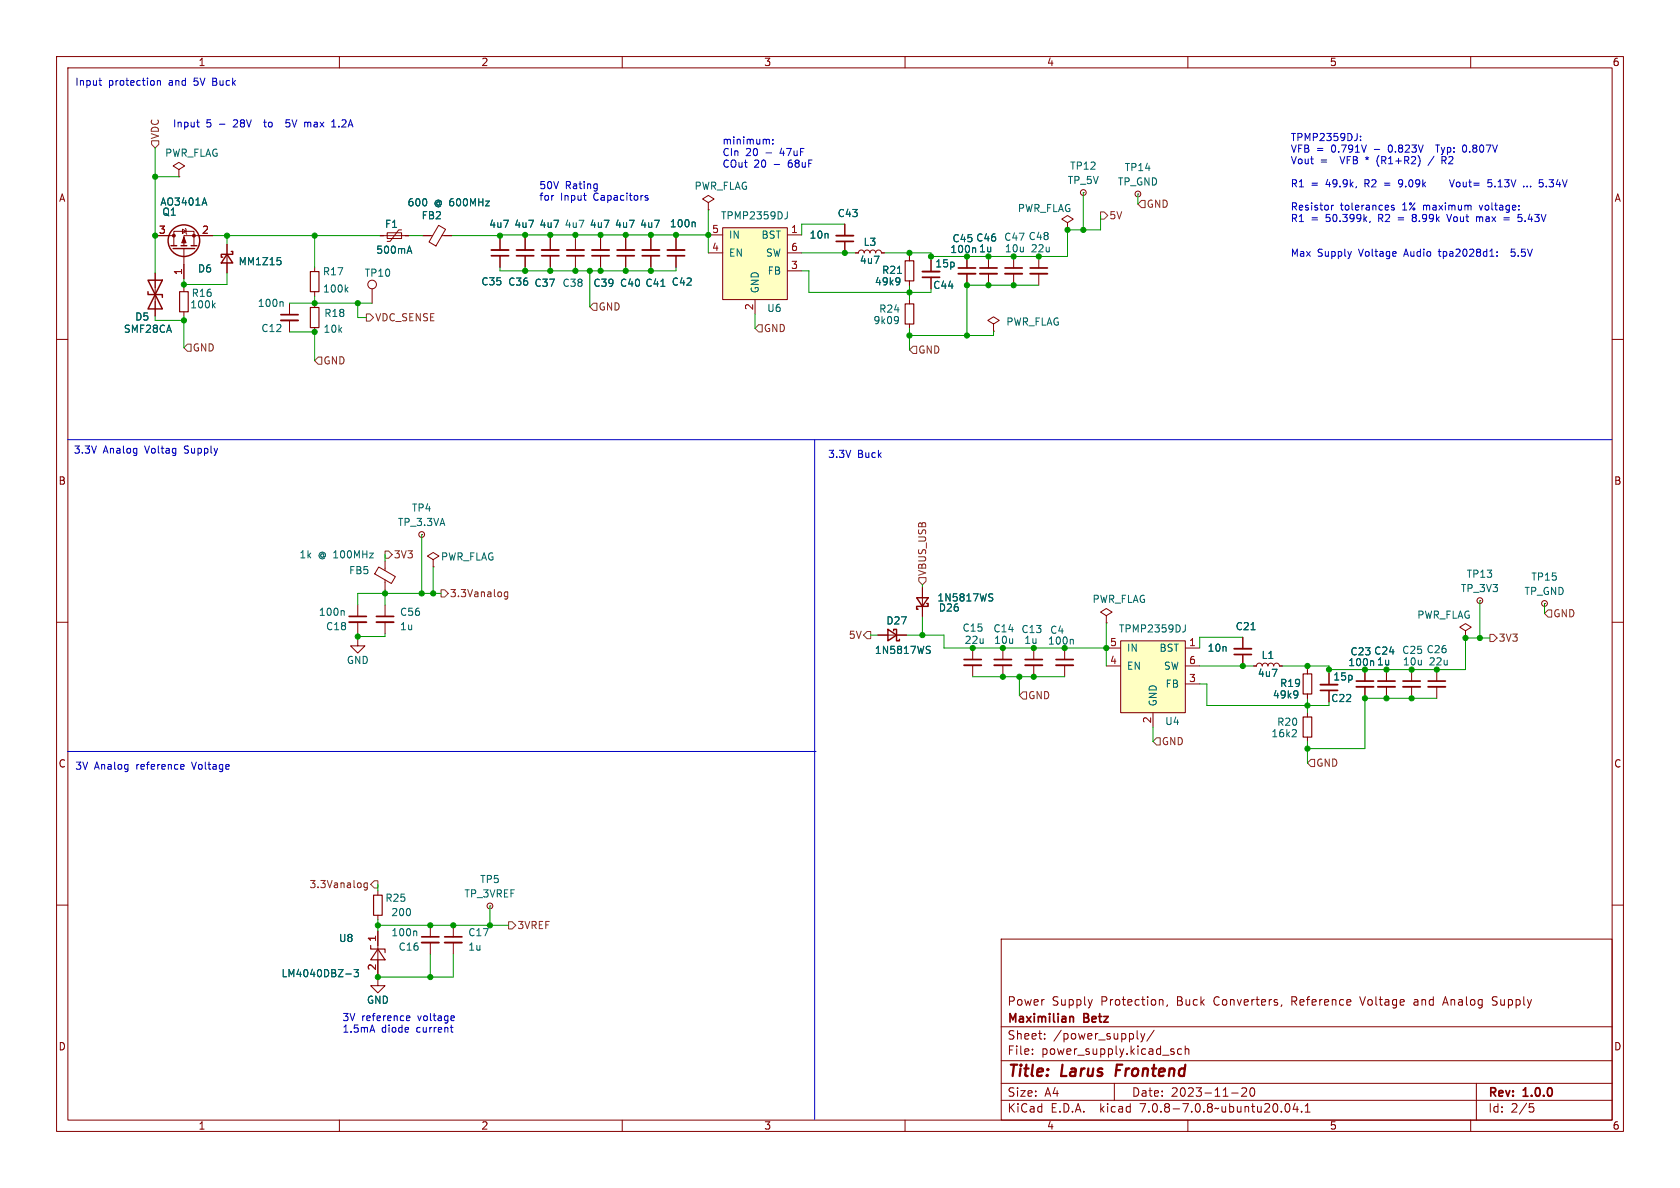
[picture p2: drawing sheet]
<svg xmlns="http://www.w3.org/2000/svg" width="297mm" height="210mm" viewBox="0 0 297 210" stroke-linecap="round" stroke-linejoin="round" font-family="sans-serif">
<g fill="none" stroke="#840000" stroke-width=".18">
<path d="M10 10h277v190h-277zM12 12h273v186h-273zM60 10v2M110 10v2M160 10v2M210 10v2M260 10v2M31.6 30l1-.7-1-.6-1 .6 1 .7v1.2M31.6 31.2h.1M77.5 39.8l1.3 .7-1.7 3-1.3-.7zM125.2 35.8l1-.6-1-.7-1 .7 1 .6v1.3M125.2 37.1h.1"/>
<path d="M149.4 39.6v2.1M188.7 39.4l1-.7-1-.6-1 .6 1 .7v1.2M191.5 34h.1M201.2 34.3h.1M10 60h2M27.4 41.7h3.3M27.4 48.3v7.6M30.7 43.4v-2.5h3.6v2.5M32.3 40.5l.6 .4-.6 .4zM32.5 43.9v5.4M32.5 50.8v.8M32.5 55.1v.8"/>
<path d="M32.8 40.4l.1 .1v.8l.1 .1M37.6 41.7h-5.1v1.7M40.1 43.2v5.1M51.2 53.6v2M51.2 56.6v2.1M55.6 47.2v.8M55.6 51.6v.7M55.6 53.6v.8M55.6 57.9v.8M65.8 51.1v2.5M67.2 41.7h5.1M68.5 41.1h2.5v1.1h-2.5z"/>
<path d="M71 40.6h-.5l-1.5 2.1h-.5M74.8 41.7h1.7M78.1 41.7h1.8M88.4 42.2v2M88.4 45.2v2M92.8 42.2v2M92.8 45.2v2M97.3 42.2v2M97.3 45.2v2M101.7 42.2v2M101.7 45.2v2M106.2 42.2v2"/>
<path d="M106.2 45.2v2M110.6 42.2v2M110.6 45.2v2M115.1 42.2v2M115.1 45.2v2M119.5 42.2v2M119.5 45.2v2M125.2 44.7h2.6M125.2 41.5h2.6M127.8 40.3h11.4v12.7h-11.4zM133.5 53v2.5M139.2 44.7h2.5"/>
<path d="M139.2 41.5h2.5M139.2 47.9h2.5M149.4 42.7v2M151.3 44.7h.5l.1-.4 .4-.1 .3 .2 .2 .3 .1-.4 .4-.1 .4 .2 .1 .3 .2-.4 .3-.1 .4 .2 .1 .3 .2-.4 .3-.1 .4 .2 .1 .3h.5M160.8 45.3v.8M160.8 49.7v.7M160.8 53v.7M160.8 57.3v.7M164.6 46v2M164.6 49v2.1M170.9 45.3v2.1M170.9 48.4v2"/>
<path d="M174.8 45.3v2.1M174.8 48.4v2M175.6 57.3l1.1-.7-1.1-.6-1 .6 1 .7v1.2M175.6 58.5h.1M179.2 45.3v2.1M179.2 48.4v2M183.6 45.3v2.1M183.6 48.4v2M188.7 40.6h.1M285 60h2M68.1 99.2v1.6M74.5 94.5h.1"/>
<path d="M76.6 98.9l1-.6-1-.6-1 .6 1 .6v1.3M10 110h2M63.2 112.9v1.3h1.3l-1.3 1.2-1.2-1.2h1.2M63.2 106.9v2.1M63.2 110v2M67 100.2l2.9 1.7-.7 1.2-3-1.7zM68.1 102.5v1.8M68.1 106.9v2.1M68.1 110v2M76.6 100.2h.1M155.2 112.3h5.1M163.1 103.9v5.1"/>
<path d="M172 114.6v2M172 117.6v2M177.3 114.6v2M177.3 117.6v2M182.8 114.6v2M182.8 117.6v2M188.2 114.6v2M188.2 117.6v2M195.6 108.8l1-.6-1-.6-1 .6 1 .6v1.3M195.6 110.1h.1M195.6 114.6h2.5M195.6 117.7h2.5"/>
<path d="M198.1 113.3h11.4v12.7h-11.4zM209.5 114.6h2.6M209.5 117.7h2.6M219.7 112.6v2.1M219.7 115.7v2M221.6 117.7h.5l.2-.3 .3-.2 .4 .2 .1 .3 .2-.3 .4-.2 .3 .2 .2 .3 .1-.3 .4-.2 .3 .2 .2 .3 .1-.3 .4-.2 .4 .2 .1 .3h.5M231.1 118.4v.7M234.9 119v2M241.3 118.4v2M245.1 118.4v2M249.6 118.4v2M254 118.4v2"/>
<path d="M259.1 111.5l1-.6-1-.7-1 .7 1 .6v1.3M259.1 112.8h.1M261.6 106.2h.1M273 106.7h.1M285 110h2M203.8 126v2.5M209.5 120.9h2.6M231.1 122.7v.7M231.1 126v.7M231.1 130.3v.8M234.9 122v2.1M241.3 121.4v2"/>
<path d="M245.1 121.4v2M249.6 121.4v2M254 121.4v2M10 160h2M66.8 157.5v.7M285 160h2M66.8 173v1.2h1.3l-1.3 1.3-1.3-1.3h1.3M66.8 164.6v7.6M66.8 161.8v.8M76.1 163.6v2M76.1 166.6v2.1M80.1 163.6v2"/>
<path d="M80.1 166.6v2.1M86.6 160.1h.1M177 166h108v32h-108zM193.1 176.7l-.4 1M205.2 176.7l.3 .1 .1 .1v.8M206.4 177.6l-.2 .3M226.6 177.6l-.1 .3M240.4 176.2l.5 1.5M250 177.2v.4M255.2 177.3h.7M255.5 176.2l-.5 1.5M263.8 177.6l.6 .1"/>
<path d="M264.5 176.2h-.4l-.3 .3 .2 .3 .4 .2M60 198v2M110 198v2M160 198v2M177 194.5h108M177 191.5h108M177 187.5h108M177 181.5h108M182.5 186.3v.1M182.5 185.5v.1M184.7 183.6v.1M184.7 182.8v.1"/>
<path d="M197 191.5v3M201 183.5l.2 .2M201.7 182.7l.3 1M202 183.7l-.1 .4-.2 .1M202.4 182.7l-.4 1M204 182.1l-1.3 2M207.4 185.9l.2 .2-.2 .3M207.4 185.4l.1 .1M208.9 185.5l-.4-.1-.3 .3v.4l.1 .2h.6M209.5 185.5l.2-.1 .4 .1 .1 .9M209.5 184.9v1.5M210 198v2"/>
<path d="M217.7 193.2h1.2M219.5 192.4l.6-.1 .2 .1 .1 .3-.9 1.1h.9M221.2 192.4l.1-.1a.81 .81 0 0 1 .6 .6 .81 .81 0 0 1-.3 .8l-.1 .1a.81 .81 0 0 1-.6-.6 .81 .81 0 0 1 .3-.8zM227.3 195.2l.2-.1a.81 .81 0 0 1 .6 .6 .81 .81 0 0 1-.3 .8l-.1 .1a.81 .81 0 0 1-.4-1.4zM229 195l-.4 1.1h.9M229.3 195.6v1M230.1 196.5v.1M230.7 196.6h.9M230.7 195.5l.5-.4v1.5M260 198v2M261 191.5v6.5M270.4 195.1h.7"/>
<path d="M270.5 195.7h.4l.3 .3-.2 .5-.5 .1"/>
<circle cx="191.5" cy="34" r=".51"/>
<circle cx="201.2" cy="34.3" r=".51"/>
<circle cx="65.8" cy="50.3" r=".76"/>
<circle cx="74.5" cy="94.5" r=".51"/>
<circle cx="261.6" cy="106.2" r=".51"/>
<circle cx="273" cy="106.7" r=".51"/>
<circle cx="86.6" cy="160.1" r=".51"/>
</g>
<path d="M197.5 188.2l-.3 2" fill="none" stroke="#840000" stroke-width=".4"/>
<g fill="none" stroke="#840000" stroke-width=".3">
<path d="M49.7 55.6h3M86.9 45.2h3M91.3 45.2h3.1M95.8 45.2h3M100.2 45.2h3.1M104.6 45.2h3.1M109.1 45.2h3M113.5 45.2h3.1M118 45.2h3M147.8 42.7h3.1M163.1 49h3M169.4 47.4h3.1"/>
<path d="M173.2 47.4h3.1M177.7 47.4h3M182.1 47.4h3.1M61.7 109h3.1M66.5 109h3.1M170.4 116.6h3.1M175.8 116.6h3M181.2 116.6h3.1M186.7 116.6h3M218.2 115.7h3M233.4 122h3.1M239.8 120.4h3"/>
<path d="M243.6 120.4h3M248 120.4h3.1M252.5 120.4h3M74.5 165.6h3.1M78.6 165.6h3.1M189.2 179.8h.5l.1 .9"/>
</g>
<g fill="none" stroke="#840000" stroke-width=".33">
<path d="M49.7 56.6h3M86.9 44.2h3M91.3 44.2h3.1M95.8 44.2h3M100.2 44.2h3.1M104.6 44.2h3.1M109.1 44.2h3M113.5 44.2h3.1M118 44.2h3M147.8 41.7h3.1M163.1 48h3M169.4 48.4h3.1"/>
<path d="M173.2 48.4h3.1M177.7 48.4h3M182.1 48.4h3.1M61.7 110h3.1M66.5 110h3.1M170.4 117.6h3.1M175.8 117.6h3M181.2 117.6h3.1M186.7 117.6h3M218.2 114.7h3M233.4 121h3.1M239.8 121.4h3"/>
<path d="M243.6 121.4h3M248 121.4h3.1M252.5 121.4h3M74.5 166.6h3.1M78.6 166.6h3.1"/>
</g>
<g fill="none" stroke="#840000" stroke-width=".25">
<path d="M26.2 51.6v.5h2.5v.5M26.2 49.5l2.5 5.1h-2.5l2.5-5.1zM30.2 43.4h1M30.6 43.9h3.8M32 43.4h1M33.8 43.4h1M40.1 45l1 1.5h-2zM40.9 44.5h.2v.5h-2v.5h.3M157 111.3l1.5 1-1.5 1zM158 111.5v-.2h.5v2h.5v-.3M162.1 105.7h2l-1 1.5zM163.8 106.7h.3v.5h-2v.5h.2"/>
<circle cx="32.5" cy="42.5" r="2.79"/>
</g>
<g fill="none" stroke="#006464" stroke-width=".18">
<path d="M36.1 35l.5 1.3M122.7 39.3l.2 .1v.7M139.2 37.4v.9l-.4 .4M37.7 53.9l.4 .5M38.1 53.6l-.5 .5M49 45.5h.6M49.6 46.1l.1 .2-.1 .4M49.9 53.3l.2 .2v.7M61.2 51.1l.3 .5M61.5 50.8l-.5 .5M72.1 44.4h.6M72.4 43.5l.4 1.3"/>
<path d="M116.8 50.6h.8M158.7 48.3h.7M158.8 56.1a1.07 1.07 0 0 1-.2 1M158.8 56.5l-.2 .2M159 49.2a1.07 1.07 0 0 1-.1 1M159.1 49.6l-.3 .3M60.7 107.9l.1 .2v.7M164 114.8l.3 .2 .2 .3-.3 .2h-.3M164 114.2l.5 .1M175 105.6l.4 .1 .1 .3-.2 .2h-.3M175 105h.5M189.6 113l.2 .2v.7"/>
<path d="M209.5 110.5v.9l-.3 .3M221.2 111.3h.7M229.1 129.1v.4l-.7 .7h.8M229.4 122.2a1.07 1.07 0 0 1-.1 1.1M229.4 122.7l-.2 .2M61.1 172.2h1M62.6 171.4h.8l-.4 .5 .3 .1v.5l-.2 .2-.5-.2M73.5 164.6l.2 .2v.6"/>
</g>
<path d="M31.7 51.6h1.6v3.5h-1.6zM54.9 54.4h1.5v3.5h-1.5zM54.9 48h1.5v3.6h-1.5zM160 53.7h1.5v3.6h-1.5zM160 46.1h1.5v3.6h-1.5zM230.4 119.1h1.5v3.6h-1.5zM230.4 126.7h1.5v3.6h-1.5zM66 158.2h1.6v3.6h-1.6zM65.5 167.1v.7h2.6v.6M66.8 167.8l1.3 1.9h-2.6z" fill="none" stroke="#840000" stroke-width=".2"/>
<g fill="#ffffc2" stroke="#ffffc2" stroke-width=".18">
<path d="M198.1 113.3h11.4v12.7h-11.4z"/>
<path d="M127.8 40.3h11.4v12.7h-11.4z"/>
</g>
<g fill="#840000" stroke="#840000" stroke-width=".18">
<path d="M32.5 41.9l.4 1h-.8z"/>
<circle cx="34.3" cy="41.7" r=".25"/>
<circle cx="30.7" cy="41.7" r=".25"/>
</g>
<g fill="none" stroke="#725600" stroke-width=".18">
<path d="M26.8 24.9h1.3v.6l-.7 .7-.6-.7zM194.6 37.5h.6l.6 .6-.6 .6h-.6zM201.8 35.4h.6v1.3h-.6l-.6-.6zM64.8 55.5h.6l.6 .6-.6 .7h-.6zM104.9 53.6h.6v1.3h-.6l-.6-.7zM134.1 57.4h.6v1.3h-.6l-.6-.7zM33.1 60.8h.7v1.3h-.7l-.6-.6zM56.3 63.1h.6v1.3h-.6l-.7-.6zM161.4 61.2h.7v1.3h-.7l-.6-.7zM68.1 97.4h.6l.6 .6-.6 .7h-.6zM78 104.3h.6l.6 .6-.6 .6h-.6zM89.8 104.6v1.1l-.3 .2-.3-.1"/>
<path d="M89.8 104.7l-.4-.1-.2 .3 .1 .5h.5M153.3 111.6h.6v1.3h-.6l-.6-.6zM162.4 102.1h1.3v.6l-.6 .7-.7-.7zM263.4 112.1h.6l.7 .7-.7 .6h-.6zM273.7 107.8h.6v1.3h-.6l-.7-.6zM180.8 122.3h.7v1.3h-.7l-.6-.7zM204.5 130.4h.6v1.3h-.6l-.7-.6zM231.8 134.2h.6v1.3h-.6l-.7-.6zM64.9 156.1v1l-.2 .2h-.3M64.9 156.1h-.3l-.3 .2 .2 .6h.4M66.2 155.7h.6v1.3h-.6l-.7-.7zM89.9 162.9h.7l.6 .7-.6 .6h-.7z"/>
</g>
<g fill="none" stroke="#0000c2" stroke-width=".18">
<path d="M17.5 14.2h.5M17.7 15l.3 .1M27.8 14.4l.2-.2 .3 .1 .1 .8M27.8 14.2v.9M34.8 21.6h.4M35 22.4h.2M46.6 21.6h.5M46.8 21.2v1.2M50.5 22.3l.2 .1h.4M51.2 21.2h-.6l-.1 .6 .2-.1h.4M54.3 21.7l.1 .1M54.4 21.8v.6"/>
<path d="M54.6 21.6l-.2 .2M58.6 22.4h.8M103.2 34.6h.4M103.5 35.4h.1M105.4 32.5l.2 .1M105.6 32.5l-.1 1.2M105.6 33.3l-.2 .1M114 34.8l.6 .4-.2 .2-.4-.1M114.5 34.6h-.3l-.2 .1M135.7 24.6l.3 .2v.7M136.6 25.3v.2M136.6 24.7v.1"/>
<path d="M235.4 36.3v.8M235.8 36.3l-.4 .2M239.8 33l-.1 .2M240.5 24.7v.2M240.5 24.1v.1M242.2 39.1l-.1 .3M243.6 27.9l-.2 .4 .2 .8M246.5 36.3h-.3l-.2 .2v.1l.5 .2v.3h-.5M247.4 33h.2M247.5 31.8l-.3 .2v.3l.3 .3M249.9 37.9l-.2 .2 .2 .3-.2 .3v.2l.2 .3M253.5 27.6l-1.1 1.7"/>
<path d="M253.8 25.6h.7M254.1 25.6v1.3M254.9 27.7v1.2M255.2 28.3l.4 .6M255.5 28.3h-.6M255.8 37.9l.4 1.3M256.3 31.8l.4 1.2 .4-1.2M258.7 26.8l.2 .1 .2-.1M259.1 25.7l-.2-.1-.2 .2M260 36.3l.1 .8M261 38.3v.9M261 38.4l.4-.1 .2 .2"/>
<path d="M263.7 31.8h-.6l-.1 .6 .2-.1h.4l.2 .2-.1 .4-.2 .1-.5-.1M265.9 38.5h.9M265.9 38.9h.9M268.5 38.4h.3l.3 .2-.1 .5-.5 .1M269 37.9h-.6l-.1 .6M270 32.9v.1M270.6 32.9v.1M272.8 31.8h-.6l-.1 .6 .5-.1 .2 .2M273.4 32.9v.1M264.7 45.2v.1M264.7 44.5v.1M267.1 45.2l.5 .1"/>
<path d="M267.8 44h-.6l-.1 .6 .5-.1M11.9 77.7h273.1M144 77.7v120.2M11.9 132.8h132.4M32.1 135.1l.4 .1v.2l-.6 .2M32.5 135.9l-.4 .1M71.9 179.6h.4l.2 .3-.6 .1M80.1 179.6l.2 .3-.6 .1M65.8 181.2l.4 1.3M71.9 180.4h.5M79.6 181.6h.5M79.8 182.3l.3 .2"/>
<path d="M80.3 180.4h-.2"/>
</g>
<g fill="none" stroke="#009600" stroke-width=".18">
<path d="M27.4 26.2v22.1M27.4 31.2h4.2M125.2 37.1v7.6M149.4 39.6h-7.7v1.9M191.5 34v6.6M194.6 38.1v2.5h-5.9v4.7h-24.1M201.2 34.3v1.8M27.4 55.9v.7h5.1M32.5 49.3v1.5M32.5 55.9v5.6M37.6 41.7h29.6M40.1 41.7v1.5"/>
<path d="M40.1 48.3v2h-7.6M51.2 53.6h14.6M51.2 58.7h4.4v5.1M55.6 41.7v5.5M55.6 52.3v1.3M63.2 53.6v2.5h1.6M72.3 41.7h2.5M79.9 41.7h8.5M88.4 47.2v.7h31.1v-.7M92.8 41.5v.7M92.8 47.2v.7M97.3 41.5v.7"/>
<path d="M97.3 47.2v.7M101.7 41.5v.7M101.7 47.2v.7M104.3 47.9v6.3M106.2 41.5v.7M106.2 47.2v.7M110.6 41.5v.7M110.6 47.2v.7M115.1 41.5v.7M115.1 47.2v.7M119.5 41.5v.7M125.2 41.5h-36.8v.7"/>
<path d="M133.5 55.5v2.5M141.7 44.7h9.6M141.7 47.9h1.3v3.8h21.6M156.3 44.7h8.3v1.3M160.8 44.7v.6M160.8 50.4v2.6M160.8 58v3.8M175.6 58.5v.8h-14.8M183.6 50.4h-12.7v8.9M68.1 98v1.2M74.5 94.5v10.4M63.2 112v.9"/>
<path d="M68.1 104.3v2.6M68.1 112v.5h-4.9M76.6 100.2v4.7M78 104.9h-14.8v2M153.9 112.3h1.3M160.3 112.3h6.6v2.3h28.7M163.1 103.4v.5M163.1 109v3.3M172 119.6h16.2M180.2 119.6v3.3M195.6 110.1v7.6M212.1 117.7h9.5"/>
<path d="M219.7 112.6h-7.6v2M226.7 117.7h8.2v1.3M231.1 117.7v.7M261.6 106.2v6.6M263.4 112.8h-4.3v5.6h-24.2M273 106.7v1.8M203.8 128.5v2.6M212.1 120.9h1.3v3.8h21.5M231.1 123.4v2.6M231.1 131.1v3.8M254 123.4h-12.7v8.9h-10.2M66.8 156.3v1.2"/>
<path d="M66.8 162.6v2M66.8 172.2v.8M66.8 163.6h23.1M76.1 168.7v4M80.1 168.7v4h-13.3M86.6 160.1v3.5"/>
</g>
<g fill="#009600" stroke="#009600" stroke-width=".18">
<circle cx="40.1" cy="41.7" r=".46"/>
<circle cx="27.4" cy="41.7" r=".46"/>
<circle cx="55.6" cy="41.7" r=".46"/>
<circle cx="32.5" cy="50.3" r=".46"/>
<circle cx="55.6" cy="58.7" r=".46"/>
<circle cx="32.5" cy="56.6" r=".46"/>
<circle cx="27.4" cy="31.2" r=".46"/>
<circle cx="63.2" cy="53.6" r=".46"/>
<circle cx="55.6" cy="53.6" r=".46"/>
<circle cx="104.3" cy="47.9" r=".46"/>
<circle cx="115.1" cy="47.9" r=".46"/>
<circle cx="125.2" cy="41.5" r=".46"/>
<circle cx="115.1" cy="41.5" r=".46"/>
<circle cx="119.5" cy="41.5" r=".46"/>
<circle cx="149.4" cy="44.7" r=".46"/>
<circle cx="172" cy="114.6" r=".46"/>
<circle cx="66.8" cy="163.6" r=".46"/>
<circle cx="63.2" cy="112.5" r=".46"/>
<circle cx="66.8" cy="172.7" r=".46"/>
<circle cx="76.1" cy="172.7" r=".46"/>
<circle cx="68.1" cy="104.9" r=".46"/>
<circle cx="88.4" cy="41.7" r=".46"/>
<circle cx="92.8" cy="41.5" r=".46"/>
<circle cx="106.2" cy="41.5" r=".46"/>
<circle cx="110.6" cy="41.5" r=".46"/>
<circle cx="101.7" cy="47.9" r=".46"/>
<circle cx="97.3" cy="41.5" r=".46"/>
<circle cx="97.3" cy="47.9" r=".46"/>
<circle cx="106.2" cy="47.9" r=".46"/>
<circle cx="101.7" cy="41.5" r=".46"/>
<circle cx="92.8" cy="47.9" r=".46"/>
<circle cx="110.6" cy="47.9" r=".46"/>
<circle cx="76.1" cy="163.6" r=".46"/>
<circle cx="86.6" cy="163.6" r=".46"/>
<circle cx="80.1" cy="163.6" r=".46"/>
<circle cx="76.6" cy="104.9" r=".46"/>
<circle cx="231.1" cy="132.3" r=".46"/>
<circle cx="74.5" cy="104.9" r=".46"/>
<circle cx="177.3" cy="114.6" r=".46"/>
<circle cx="177.3" cy="119.6" r=".46"/>
<circle cx="170.9" cy="59.3" r=".46"/>
<circle cx="182.8" cy="119.6" r=".46"/>
<circle cx="163.1" cy="112.3" r=".46"/>
<circle cx="188.2" cy="114.6" r=".46"/>
<circle cx="182.8" cy="114.6" r=".46"/>
<circle cx="180.2" cy="119.6" r=".46"/>
<circle cx="219.7" cy="117.7" r=".46"/>
<circle cx="234.9" cy="118.4" r=".46"/>
<circle cx="231.1" cy="117.7" r=".46"/>
<circle cx="231.1" cy="124.7" r=".46"/>
<circle cx="195.6" cy="114.6" r=".46"/>
<circle cx="174.8" cy="50.4" r=".46"/>
<circle cx="174.8" cy="45.3" r=".46"/>
<circle cx="170.9" cy="50.4" r=".46"/>
<circle cx="183.6" cy="45.3" r=".46"/>
<circle cx="160.8" cy="59.3" r=".46"/>
<circle cx="160.8" cy="51.7" r=".46"/>
<circle cx="191.5" cy="40.6" r=".46"/>
<circle cx="188.7" cy="40.6" r=".46"/>
<circle cx="164.6" cy="45.3" r=".46"/>
<circle cx="170.9" cy="45.3" r=".46"/>
<circle cx="160.8" cy="44.7" r=".46"/>
<circle cx="179.2" cy="50.4" r=".46"/>
<circle cx="179.2" cy="45.3" r=".46"/>
<circle cx="245.1" cy="118.4" r=".46"/>
<circle cx="241.3" cy="118.4" r=".46"/>
<circle cx="245.1" cy="123.4" r=".46"/>
<circle cx="241.3" cy="123.4" r=".46"/>
<circle cx="254" cy="118.4" r=".46"/>
<circle cx="259.1" cy="112.8" r=".46"/>
<circle cx="249.6" cy="123.4" r=".46"/>
<circle cx="249.6" cy="118.4" r=".46"/>
<circle cx="261.6" cy="112.8" r=".46"/>
</g>
<g font-size="2.8" fill="#840000">
<text x="178" y="190.9">Title:</text>
<text x="187.7" y="190.9">Larus</text>
<text x="198.1" y="190.9">Frontend</text>
</g>
<g font-size="2.1" fill="#840000">
<text x="178" y="178">Power</text>
<text x="185.9" y="178">Supply</text>
<text x="194.7" y="178">Protection,</text>
<text x="208.2" y="178">Buck</text>
<text x="214.8" y="178">Converters,</text>
<text x="228.7" y="178">Reference</text>
<text x="241.1" y="178">Voltage</text>
<text x="250.7" y="178">and</text>
<text x="256" y="178">Analog</text>
<text x="264.8" y="178">Supply</text>
<text x="178" y="184">Sheet:</text>
<text x="178" y="181.2">Maximilian</text>
<text x="186.2" y="184">/power_supply/</text>
<text x="191.7" y="181.2">Betz</text>
<text x="178" y="186.7">File:</text>
<text x="184.1" y="186.7">power_supply.kicad_sch</text>
<text x="178" y="196.9">KiCad</text>
<text x="178" y="194.1">Size:</text>
<text x="184.7" y="194.1">A4</text>
<text x="185.7" y="196.9">E.D.A.</text>
<text x="194.6" y="196.9">kicad</text>
<text x="200" y="194.1">Date:</text>
<text x="201.8" y="196.9">7.0.8-7.0.8~ubuntu20.04.1</text>
<text x="207" y="194.1">2023-11-20</text>
<text x="263" y="194.3">Rev:</text>
<text x="263" y="196.9">Id:</text>
<text x="267.1" y="196.9">2/5</text>
<text x="269.4" y="194.3">1.0.0</text>
</g>
<g font-size="1.8" fill="#840000">
<text x="35" y="11.9">1</text>
<text x="85" y="11.9">2</text>
<text x="135" y="11.9">3</text>
<text x="185" y="11.9">4</text>
<text x="235" y="11.9">5</text>
<text x="285" y="11.9">6</text>
<text x="10.3" y="35.9">A</text>
<text x="285.3" y="35.9">A</text>
<text x="10.3" y="85.9">B</text>
<text x="285.3" y="85.9">B</text>
<text x="10.3" y="135.9">C</text>
<text x="285.3" y="135.9">C</text>
<text x="10.3" y="185.9">D</text>
<text x="285.3" y="185.9">D</text>
<text x="35" y="199.9">1</text>
<text x="85" y="199.9">2</text>
<text x="135" y="199.9">3</text>
<text x="185" y="199.9">4</text>
<text x="235" y="199.9">5</text>
<text x="285" y="199.9">6</text>
</g>
<g font-size="1.8" fill="#0000c2">
<text x="13.2" y="15.2">Input</text>
<text x="19.2" y="15.2">protection</text>
<text x="29.9" y="15.2">and</text>
<text x="34.6" y="15.2">5V</text>
<text x="38" y="15.2">Buck</text>
<text x="30.5" y="22.6">Input</text>
<text x="36.4" y="22.6">5</text>
<text x="38.8" y="22.6">-</text>
<text x="41.6" y="22.6">28V</text>
<text x="47.4" y="22.6">to</text>
<text x="51.6" y="22.6">5V</text>
<text x="55.1" y="22.6">max</text>
<text x="60.1" y="22.6">1.2A</text>
<text x="127.6" y="25.6">minimum:</text>
<text x="127.6" y="27.7">CIn</text>
<text x="127.6" y="29.7">COut</text>
<text x="131.8" y="27.7">20</text>
<text x="133.3" y="29.7">20</text>
<text x="135.4" y="27.7">-</text>
<text x="136.9" y="29.7">-</text>
<text x="138.2" y="27.7">47uF</text>
<text x="139.6" y="29.7">68uF</text>
<text x="228.1" y="25">TPMP2359DJ:</text>
<text x="228.1" y="27.1">VFB =</text>
<text x="228.1" y="29.1">Vout</text>
<text x="233.4" y="29.1">=</text>
<text x="235.5" y="27.1">0.791V</text>
<text x="237.3" y="29.1">VFB *</text>
<text x="243.2" y="27.1">-</text>
<text x="244" y="29.1">(R1+R2)</text>
<text x="245.9" y="27.1">0.823V</text>
<text x="254.8" y="27.1">Typ:</text>
<text x="255.9" y="29.1">R2</text>
<text x="259.6" y="27.1">0.807V</text>
<text x="95.2" y="33.5">50V</text>
<text x="95.2" y="35.6">for</text>
<text x="99.1" y="35.6">Input</text>
<text x="99.9" y="33.5">Rating</text>
<text x="105" y="35.6">Capacitors</text>
<text x="228.1" y="33.2">R1</text>
<text x="231.7" y="33.2">=</text>
<text x="234.5" y="33.2">49.9k,</text>
<text x="241.5" y="33.2">R2</text>
<text x="245.2" y="33.2">=</text>
<text x="247.9" y="33.2">9.09k</text>
<text x="257.9" y="33.2">Vout=</text>
<text x="264.7" y="33.2">5.13V</text>
<text x="271.2" y="33.2">...</text>
<text x="274.2" y="33.2">5.34V</text>
<text x="228.1" y="37.3">Resistor</text>
<text x="228.1" y="39.3">R1</text>
<text x="231.7" y="39.3">=</text>
<text x="234.5" y="39.3">50.399k,</text>
<text x="236.9" y="37.3">tolerances</text>
<text x="243.9" y="39.3">R2</text>
<text x="247.6" y="39.3">=</text>
<text x="248" y="37.3">1%</text>
<text x="250.3" y="39.3">8.99k</text>
<text x="251.9" y="37.3">maximum</text>
<text x="256.8" y="39.3">Vout</text>
<text x="262" y="37.3">voltage:</text>
<text x="262" y="39.3">max</text>
<text x="267.1" y="39.3">=</text>
<text x="269.8" y="39.3">5.43V</text>
<text x="228.1" y="45.5">Max</text>
<text x="232.9" y="45.5">Supply</text>
<text x="240.4" y="45.5">Voltage</text>
<text x="248.5" y="45.5">Audio</text>
<text x="254.8" y="45.5">tpa2028d1:</text>
<text x="268" y="45.5">5.5V</text>
<text x="13" y="80.3">3.3V</text>
<text x="18.2" y="80.3">Analog</text>
<text x="25.8" y="80.3">Voltag</text>
<text x="32.9" y="80.3">Supply</text>
<text x="146.3" y="81">3.3V</text>
<text x="151.6" y="81">Buck</text>
<text x="13.2" y="136.1">3V</text>
<text x="16.7" y="136.1">Analog</text>
<text x="24.2" y="136.1">reference</text>
<text x="34.3" y="136.1">Voltage</text>
<text x="60.5" y="180.6">3V</text>
<text x="60.5" y="182.6">1.5mA</text>
<text x="63.9" y="180.6">reference</text>
<text x="67.4" y="182.6">diode</text>
<text x="73.7" y="182.6">current</text>
<text x="74" y="180.6">voltage</text>
</g>
<g font-size="1.8" fill="#725600">
<text x="28.3" y="24.7" transform="rotate(-90 28.3 24.7)">VDC</text>
<text x="196" y="39">5V</text>
<text x="202.6" y="36.9">GND</text>
<text x="66.2" y="57">VDC_SENSE</text>
<text x="105.7" y="55.1">GND</text>
<text x="134.9" y="58.9">GND</text>
<text x="34" y="62.3">GND</text>
<text x="57.1" y="64.6">GND</text>
<text x="162.2" y="62.7">GND</text>
<text x="69.5" y="98.9">3V3</text>
<text x="163.9" y="101.9" transform="rotate(-90 163.9 101.9)">VBUS_USB</text>
<text x="79.4" y="105.8">3.3Vanalog</text>
<text x="150" y="113.1">5V</text>
<text x="264.9" y="113.6">3V3</text>
<text x="274.5" y="109.3">GND</text>
<text x="181.7" y="123.8">GND</text>
<text x="205.3" y="131.9">GND</text>
<text x="232.6" y="135.7">GND</text>
<text x="54.6" y="157.2">3.3Vanalog</text>
<text x="91.4" y="164.4">3VREF</text>
</g>
<g font-size="1.8" fill="#006464">
<text x="29.1" y="27.9">PWR_FLAG</text>
<text x="122.7" y="33.8">PWR_FLAG</text>
<text x="188.7" y="32.7">TP_5V</text>
<text x="189.1" y="30.2">TP12</text>
<text x="197.5" y="33">TP_GND</text>
<text x="198.7" y="30.5">TP14</text>
<text x="28.2" y="36.6">AO3401A</text>
<text x="28.6" y="38.3">Q1</text>
<text x="68" y="40.5">F1</text>
<text x="72" y="36.7">600</text>
<text x="74.4" y="39">FB2</text>
<text x="76.8" y="36.7">@ 600MHz</text>
<text x="86.4" y="40.5">4u7</text>
<text x="90.8" y="40.5">4u7</text>
<text x="95.3" y="40.5">4u7</text>
<text x="99.7" y="40.5">4u7</text>
<text x="104.2" y="40.5">4u7</text>
<text x="108.6" y="40.5">4u7</text>
<text x="113.1" y="40.5">4u7</text>
<text x="118.3" y="40.4">100n</text>
<text x="127.4" y="39">TPMP2359DJ</text>
<text x="148" y="38.6">C43</text>
<text x="179.8" y="37.7">PWR_FLAG</text>
<text x="42.1" y="47.1">MM1Z15</text>
<text x="66.4" y="45.1">500mA</text>
<text x="128.8" y="45.6">EN</text>
<text x="128.8" y="42.4">IN</text>
<text x="134.5" y="42.4">BST</text>
<text x="135.3" y="45.6">SW</text>
<text x="143" y="42.4">10n</text>
<text x="151.9" y="46.8">4u7</text>
<text x="152.6" y="43.7">L3</text>
<text x="165.3" y="47.5">15p</text>
<text x="167.9" y="44.9">100n 1u</text>
<text x="168.3" y="43">C45 C46</text>
<text x="177.4" y="42.8">C47 C48</text>
<text x="177.6" y="44.8">10u</text>
<text x="182.1" y="44.8">22u</text>
<text x="33.8" y="52.7">R16</text>
<text x="34.9" y="48.4">D6</text>
<text x="57" y="48.9">R17</text>
<text x="57" y="51.9">100k</text>
<text x="64.4" y="49.1">TP10</text>
<text x="85" y="50.6">C35</text>
<text x="89.7" y="50.7">C36</text>
<text x="94.4" y="50.9">C37</text>
<text x="99.3" y="50.9">C38</text>
<text x="104.8" y="50.9">C39</text>
<text x="109.5" y="50.9">C40</text>
<text x="114" y="50.9">C41</text>
<text x="118.7" y="50.7">C42</text>
<text x="134.3" y="51.9" transform="rotate(-90 134.3 51.9)">GND</text>
<text x="135.6" y="48.7">FB</text>
<text x="154.6" y="50.6">49k9</text>
<text x="155.8" y="48.6">R21</text>
<text x="164.9" y="51.3">C44</text>
<text x="21.8" y="59">SMF28CA</text>
<text x="23.8" y="56.9">D5</text>
<text x="33.5" y="54.7">100k</text>
<text x="45.5" y="54.5">100n</text>
<text x="46.1" y="58.9">C12</text>
<text x="57.1" y="59">10k</text>
<text x="57.2" y="56.2">R18</text>
<text x="135.5" y="55.3">U6</text>
<text x="154.3" y="57.5">9k09</text>
<text x="155.3" y="55.5">R24</text>
<text x="177.8" y="57.8">PWR_FLAG</text>
<text x="70.2" y="93.2">TP_3.3VA</text>
<text x="72.7" y="90.7">TP4</text>
<text x="52.8" y="98.9">1k</text>
<text x="56.2" y="98.9">@ 100MHz</text>
<text x="61.6" y="101.7">FB5</text>
<text x="77.9" y="99.3">PWR_FLAG</text>
<text x="165.6" y="106.5">1N5817WS</text>
<text x="193" y="106.8">PWR_FLAG</text>
<text x="258.2" y="104.9">TP_3V3</text>
<text x="259.2" y="102.3">TP13</text>
<text x="269.4" y="105.4">TP_GND</text>
<text x="270.6" y="102.8">TP15</text>
<text x="56.3" y="109.1">100n</text>
<text x="57.5" y="111.6">C18</text>
<text x="70.6" y="111.6">1u</text>
<text x="70.6" y="109.1">C56</text>
<text x="156.6" y="110.6">D27</text>
<text x="165.9" y="108.3">D26</text>
<text x="170.1" y="111.9">C15</text>
<text x="175.5" y="112">C14</text>
<text x="180.5" y="112.1">C13</text>
<text x="185.6" y="112.2">C4</text>
<text x="197.7" y="112">TPMP2359DJ</text>
<text x="218.3" y="111.6">C21</text>
<text x="250.5" y="109.6">PWR_FLAG</text>
<text x="61.2" y="117.6">GND</text>
<text x="154.6" y="115.8">1N5817WS</text>
<text x="170.4" y="114">22u</text>
<text x="175.7" y="114">10u</text>
<text x="181" y="114">1u</text>
<text x="185.2" y="114.1">100n</text>
<text x="199.1" y="118.6">EN</text>
<text x="199.1" y="115.4">IN</text>
<text x="204.9" y="115.4">BST</text>
<text x="205.7" y="118.6">SW</text>
<text x="213.4" y="115.4">10n</text>
<text x="222.3" y="119.9">4u7</text>
<text x="222.9" y="116.7">L1</text>
<text x="238.3" y="118">100n 1u</text>
<text x="238.6" y="116.1">C23 C24</text>
<text x="247.8" y="115.8">C25 C26</text>
<text x="247.9" y="117.8">10u</text>
<text x="252.5" y="117.8">22u</text>
<text x="204.7" y="125" transform="rotate(-90 204.7 125)">GND</text>
<text x="206" y="121.8">FB</text>
<text x="224.9" y="123.7">49k9</text>
<text x="226.2" y="121.6">R19</text>
<text x="235.2" y="124.3">C22</text>
<text x="235.6" y="120.5">15p</text>
<text x="205.9" y="128.4">U4</text>
<text x="224.7" y="130.5">16k2</text>
<text x="225.7" y="128.5">R20</text>
<text x="68" y="159.6">R25</text>
<text x="82" y="158.9">TP_3VREF</text>
<text x="84.8" y="156.3">TP5</text>
<text x="59.8" y="166.7">U8</text>
<text x="69.1" y="162.2">200</text>
<text x="69.1" y="165.7">100n</text>
<text x="82.7" y="165.7">C17</text>
<text x="49.7" y="172.9">LM4040DBZ-3</text>
<text x="70.4" y="168.2">C16</text>
<text x="82.7" y="168.2">1u</text>
<text x="64.8" y="177.6">GND</text>
</g>
<g font-size="1.8" fill="#a90000">
<text x="28" y="41.4">3</text>
<text x="35.6" y="41.4">2</text>
<text x="125.8" y="41.3">5</text>
<text x="139.8" y="41.3">1</text>
<text x="125.8" y="44.5">4</text>
<text x="139.8" y="47.6">3</text>
<text x="139.8" y="44.5">6</text>
<text x="32.3" y="48.7" transform="rotate(-90 32.3 48.7)">1</text>
<text x="133.2" y="54.9" transform="rotate(-90 133.2 54.9)">2</text>
<text x="196.1" y="117.5">4</text>
<text x="196.1" y="114.3">5</text>
<text x="210.1" y="114.3">1</text>
<text x="210.1" y="117.5">6</text>
<text x="210.1" y="120.7">3</text>
<text x="203.6" y="128" transform="rotate(-90 203.6 128)">2</text>
<text x="66.5" y="166.6" transform="rotate(-90 66.5 166.6)">1</text>
<text x="66.5" y="171.6" transform="rotate(-90 66.5 171.6)">2</text>
</g>
</svg>
